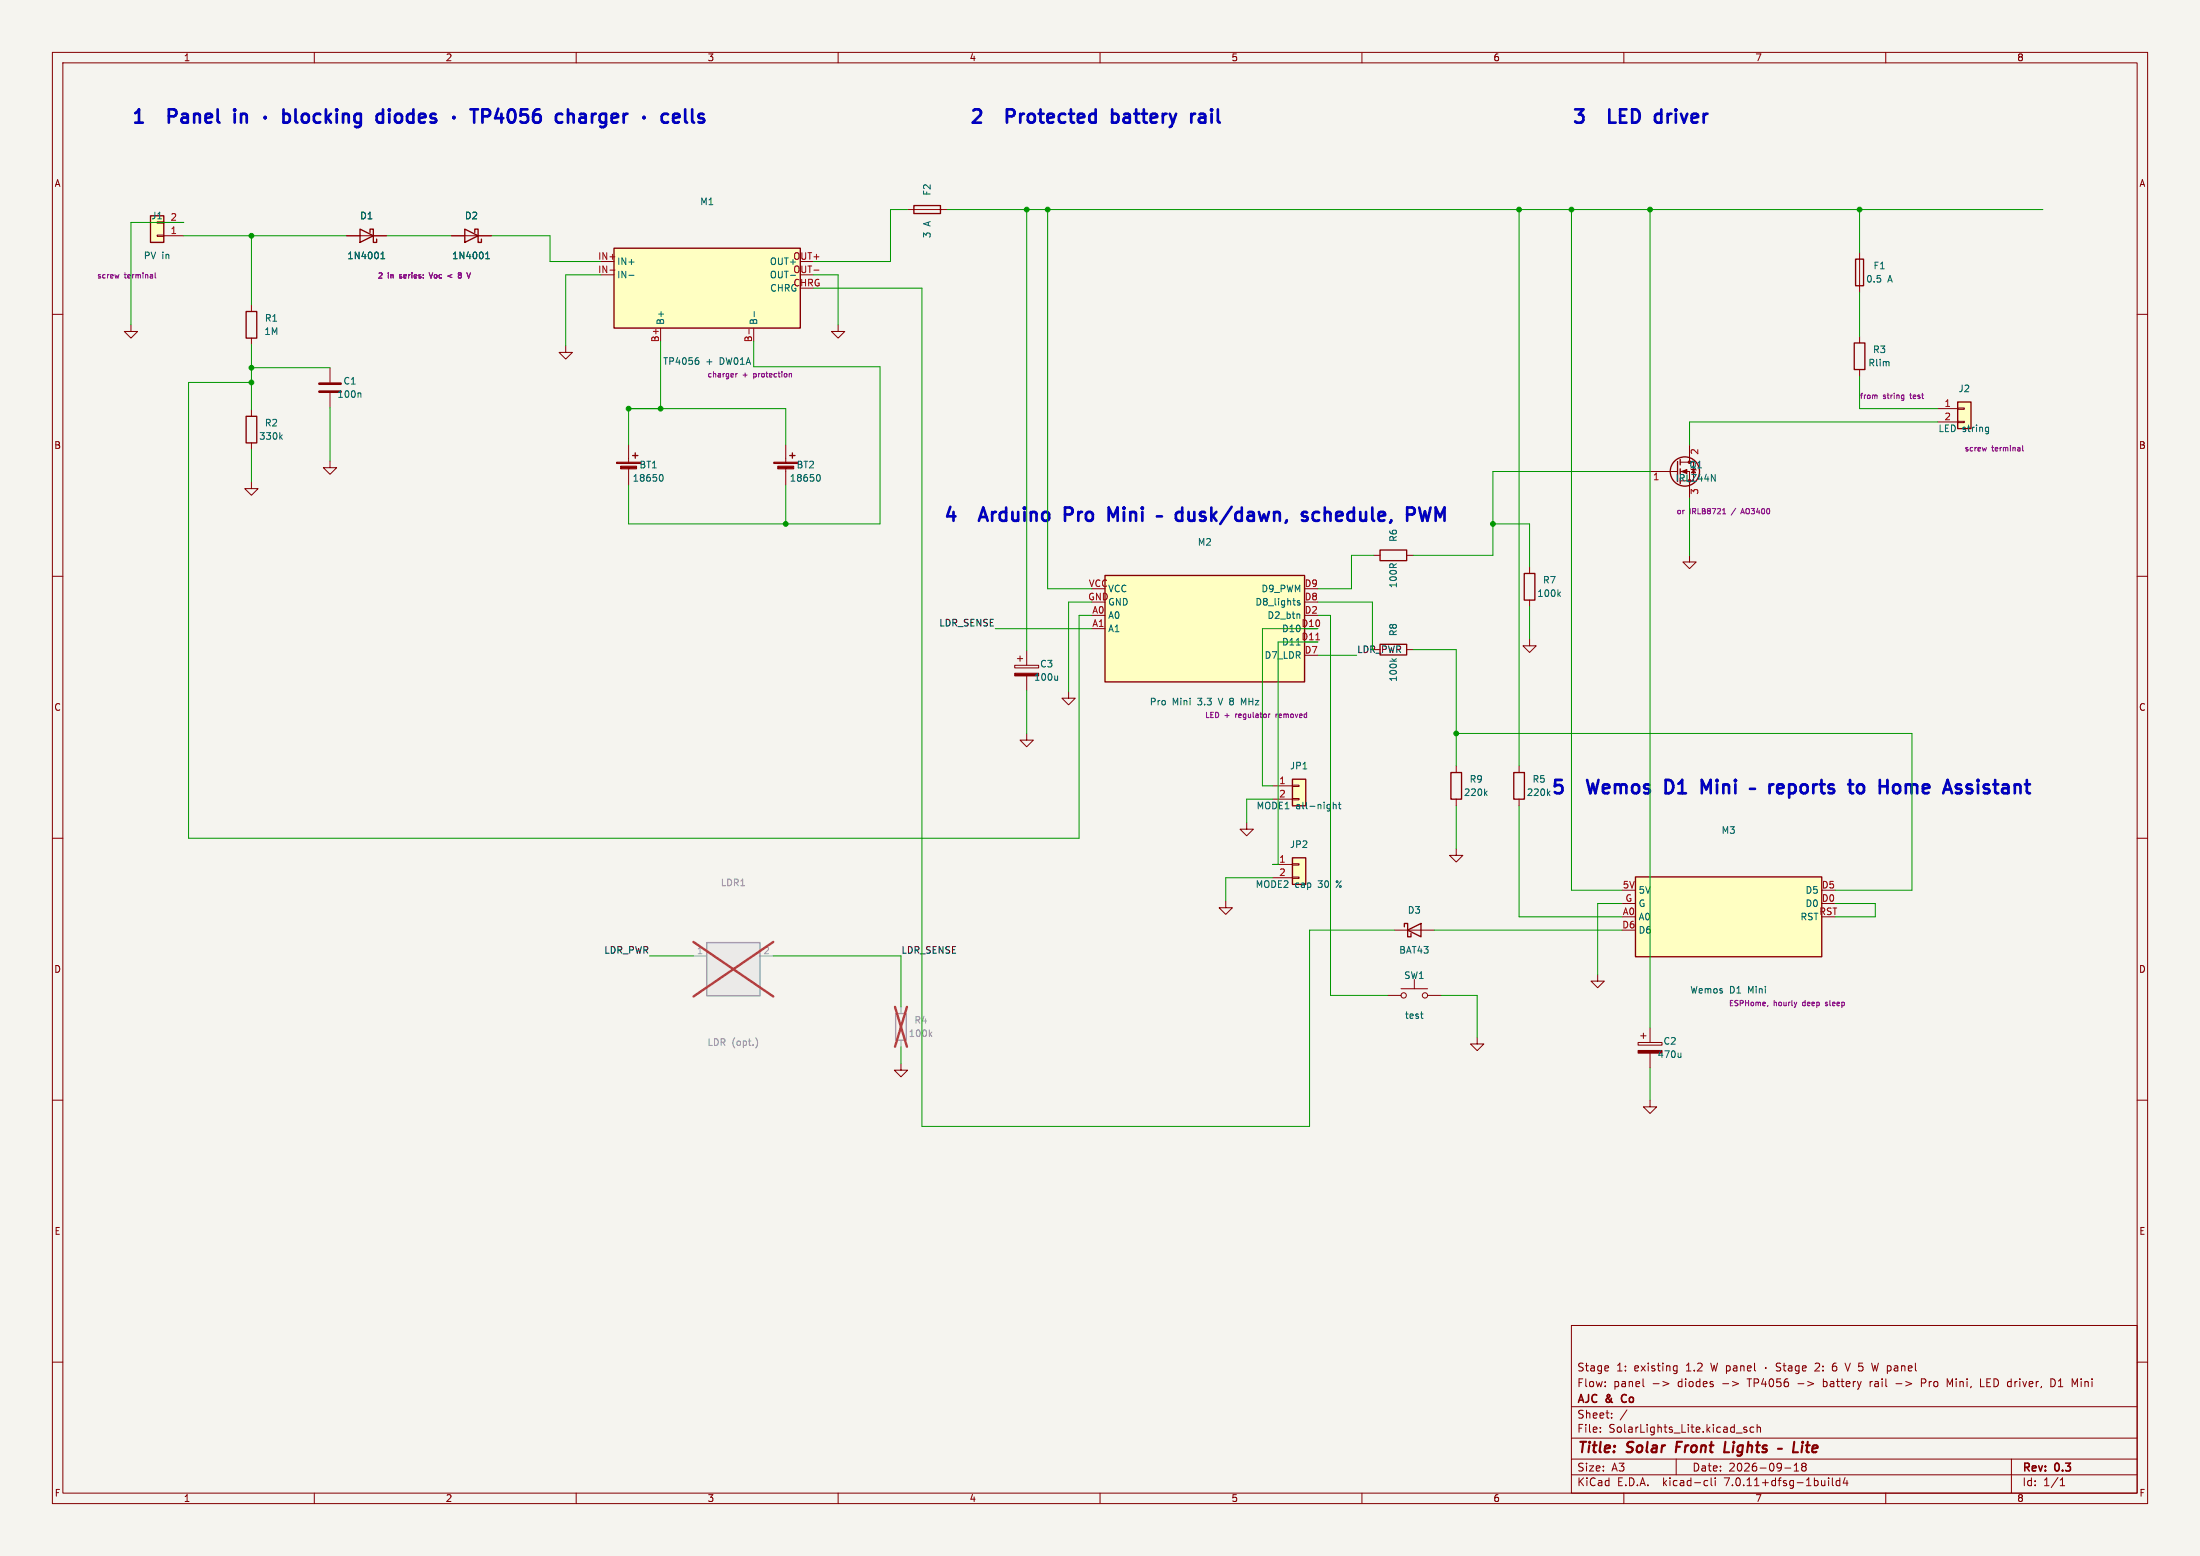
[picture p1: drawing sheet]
<svg xmlns="http://www.w3.org/2000/svg" width="420mm" height="297mm" viewBox="0 0 420 297" stroke-linecap="round" stroke-linejoin="round" font-family="sans-serif">
<path d="M0 0h420v297h-420z" fill="#f5f4ef" stroke="#f5f4ef" stroke-width=".19"/>
<g fill="none" stroke="#840000" stroke-width=".19">
<path d="M10 10h400v277h-400zM12 12h396v273h-396zM60 10v2M110 10v2M160 10v2M210 10v2M260 10v2M310 10v2M360 10v2M173.2 40h7.6M10 60h2M30 42.3h1.3v.3h-1.3z"/>
<path d="M30 44.9h1.3v.2h-1.3zM31.3 45h3.8M31.3 42.5h3.8M48 58.2v1.3M66.2 45h7.6M86.2 45h7.6M114.7 52.5h2.5M355 48.2v7.6M408 60h2M25 62v1.3h1.3l-1.3 1.2-1.3-1.2h1.3M48 64.5v1.3M48 78.2v1.3"/>
<path d="M63 70.2v2.8M63 75v2.8M108 66v1.3h1.3l-1.3 1.2-1.3-1.2h1.3M126.1 62.6v2.6M143.9 62.6v2.6M160 62v1.3h1.3l-1.3 1.2-1.3-1.2h1.3M355 64.2v1.3M355 70.5v1.3M369.9 78h3.8M373.7 77.9h1.3v.2h-1.3zM48 92v1.3h1.3l-1.3 1.2-1.3-1.2h1.3M48 84.5v1.3"/>
<path d="M63 88v1.3h1.3l-1.3 1.2-1.3-1.2h1.3M120 84.9v3.3M120 89.2v3.3M150 84.9v3.3M150 89.2v3.3M314.9 90h5.4M320.8 90h1.7v5.1M320.8 88.2h2.5v3.6h-2.5M322.5 84.9v3.3M369.9 80.5h3.8M373.7 80.4h1.3v.3h-1.3zM10 110h2"/>
<path d="M262.2 106h1.3M268.5 106h1.3M292 108.2v1.3M292 114.5v1.3M322.5 106v1.3h1.3l-1.3 1.2-1.2-1.2h1.2M408 110h2M193.7 127h4.6v.5h-4.6zM194.2 125.7h1M194.7 125.2v1M196 140v1.3h1.3l-1.3 1.2-1.3-1.2h1.3M196 124.2v2.8M196 129v2.8"/>
<path d="M204 132v1.3h1.3l-1.3 1.2-1.3-1.2h1.3M208.4 120h2.6M268.5 124h1.3M292 122v1.3h1.3l-1.3 1.2-1.3-1.2h1.3M10 160h2M238 157v1.3h1.3l-1.3 1.2-1.3-1.2h1.3M242.9 150h3.8M242.9 152.5h3.8M246.7 152.4h1.3v.3h-1.3zM246.7 149.9h1.3v.2h-1.3zM278 146.2v1.3M278 152.5v1.3"/>
<path d="M290 146.2v1.3M290 152.5v1.3M408 160h2M234 172v1.3h1.3l-1.3 1.2-1.3-1.2h1.3M242.9 165h3.8M242.9 167.5h3.8M246.7 167.4h1.3v.3h-1.3zM246.7 164.9h1.3v.2h-1.3zM266.2 177.5h7.6M278 162v1.3h1.3l-1.3 1.2-1.3-1.2h1.3M309.7 172.5h2.5M264.9 190h2.6"/>
<path d="M267.5 188.7h5M270 187v1.7M272.5 190h2.6M282 198v1.3h1.3l-1.3 1.2-1.3-1.2h1.3M305 186v1.3h1.3l-1.3 1.2-1.3-1.2h1.3M312.7 199h4.6v.5h-4.6zM313.2 197.7h1M313.7 197.2v1M315 196.2v2.8M10 210h2M172 203v1.3h1.3l-1.3 1.2-1.3-1.2h1.3M315 210v1.3h1.3l-1.3 1.2-1.3-1.2h1.3"/>
<path d="M315 201v2.8M408 210h2M10 260h2M300 253h108v32h-108zM408 260h2M300 278.5h108M300 274.5h108M300 268.5h108M305.5 273.2v.2M305.5 272.5v.1M307.7 270.5v.2M307.7 269.8v.1"/>
<path d="M310.6 269.1l-1.3 1.9M313.7 264.5l.2 .2M315.6 264.1h1.1M317.4 263.7l1.2 .4-1.2 .4M319.6 261.6h.6M319.6 260.8h.6M320 278.5v3M320.2 260.7v1.2l-.2 .2-.3 .1M328.9 264.1h1.1M330.7 263.7l1.2 .4-1.2 .4M331.4 273.5h1.2M333.4 272.5l-.3-.1-.2 .2v.2l.5 .2v.3h-.5"/>
<path d="M334.8 272.5l-.4-.1-.3 .3 .1 .6h.6M335.4 272.5l.3-.1 .3 .1 .1 .9M335.4 271.9v1.5M337.1 261v.2M339.9 260.3l-.5-.1-.2 .1v.5l.6 .2 .1 .4-.2 .3-.6-.1M340.4 260.7h.5M340.6 260.2v1.3l.3 .2M341.4 260.8h.6l.1 .9M342.1 261l-.5 .1a.29 .29 0 0 0-.2 .3 .29 .29 0 0 0 .2 .3l.5-.1M342.5 279.7l.4-.4v1.5M343.4 260.7v1.2l-.2 .3-.4-.1M343.4 260.8l-.4-.1-.3 .3 .2 .6h.5"/>
<path d="M344.1 261.2l.7-.2-.1-.2-.4-.1-.2 .2 .1 .7h.5M344.2 279.9l-.3 .3v.3l.3 .3h.3l.3-.3-.1-.4-.2-.2M344.2 279.9l-.3-.3 .3-.3h.3l.3 .3-.3 .3M344.2 279.9h.3M346.7 260.2l-.2 .1M347.3 260.8l-.9 .9h1M348.1 263.2v1.5M348.1 264.6l.1 .1M348.2 263.7l-.1 .1M350.2 260.2l-.1 .1a1.01 1.01 0 0 0 0 1.4h.3M350.4 260.8h-.3l-.3 .2M352.2 260.2l.5 1.5 .5-1.5"/>
<path d="M357 263.7v1M357.3 263.7l-.3 .3M357.9 260.6l.3 1.1M361.9 264.1h1.2M366.8 264h.6M367.4 263.2h-.6v1.5M371.7 263.2l.5 1.1 .5-1.1M378.1 263.2v1.5h.7M384 278.5v6.5M391.5 263.2a.76 .76 0 0 1 .9 .7 .76 .76 0 0 1-.9 .8zM396.1 264.3l.5-1.1v1.5M60 285v2"/>
<path d="M110 285v2M160 285v2M210 285v2M260 285v2M300 281.5h108M310 285v2M325.6 282.6l.4 .1M326 283.5l-.4 .1M326.7 282.1v1.3l.2 .2M327.4 282.1v.1M327.4 282.6v1M340.7 280.2h1.2"/>
<path d="M342.5 280.8h.9M349.1 282.1v.1M349.1 282.6v1M349.8 282.1v1.3l.2 .2M351.2 282.7l-.4-.1-.3 .3 .2 .6h.5M351.2 282.1v1.5M352.2 282l-.3 1.1h.9M352.6 282.6v1M360 285v2M393.3 283.6h.9M393.3 282.5l.4-.4v1.5"/>
<circle cx="268" cy="190" r=".51"/>
<circle cx="272" cy="190" r=".51"/>
</g>
<path d="M320.2 275.2l-.3 2M329.4 275.2l-.3 2h1M342.5 275.2l-.2 2h.9M344.1 275.9l-.2 1.3M344.2 275.2l-.1 .2M344.2 275.2v.1l-.1 .1M344.7 275.9h.8" fill="none" stroke="#840000" stroke-width=".4"/>
<path d="M309.7 266.4l-.2 .4 .2 .7" fill="none" stroke="#840000" stroke-width=".3"/>
<g fill="#840000" stroke="#840000" stroke-width=".19">
<path d="M117.7 88.2h4.6v.3h-4.6z"/>
<path d="M118.5 89h3v.5h-3z"/>
<path d="M193.7 128.5h4.6v.5h-4.6z"/>
<path d="M312.7 200.5h4.6v.5h-4.6z"/>
<path d="M147.7 88.2h4.6v.3h-4.6z"/>
<path d="M148.5 89h3v.5h-3z"/>
<path d="M321 90l1-.4v.8z"/>
</g>
<g fill="none" stroke="#840000" stroke-width=".25">
<path d="M174.5 39.2h5v1.6h-5zM28.7 41.2h2.6v5.1h-2.6zM47 59.5h2v5h-2zM68.7 43.7l2.6 1.3-2.6 1.3zM70.6 44.4v-.7h.7v2.6h.6v-.7M88.7 43.7l2.6 1.3-2.6 1.3zM90.6 44.4v-.7h.7v2.6h.6v-.7M117.2 47.4h35.6v15.2h-35.6zM354.2 49.5h1.6v5h-1.6zM47 79.5h2v5h-2zM354 65.5h2v5h-2zM373.7 76.7h2.6v5.1h-2.6z"/>
<path d="M120.8 87h1M121.3 86.4v1.1M150.8 87h1M151.3 86.4v1.1M320.3 88.1v3.8M320.8 87.7v1M320.8 89.5v1M211 109.8h38.1v20.4h-38.1zM263.5 105h5v2h-5zM291 109.5h2v5h-2zM263.5 123h5v2h-5zM246.7 148.7h2.6v5.1h-2.6z"/>
<path d="M277 147.5h2v5h-2zM289 147.5h2v5h-2zM246.7 163.7h2.6v5.1h-2.6zM268.1 176.9v-.6h.6v2.5h.7v-.6M268.7 177.5l2.6-1.2v2.5zM312.2 167.4h35.6v15.2h-35.6z"/>
<circle cx="321.7" cy="90" r="2.79"/>
</g>
<g fill="none" stroke="#006464" stroke-width=".19">
<path d="M72.7 49.4h.7M72.7 48.5l.4-.4v1.3M92.7 49.4h.7M92.7 48.5l.4-.4v1.3M118.1 51.8v1.2M119.5 51.8v1.2l-.8-1.2v1.2M120.1 52.6h.9M144 59.5v.9M147.3 52l.2-.2a.43 .43 0 0 1 .6 .4v.4a.42 .42 0 0 1-.5 .5 .42 .42 0 0 1-.4-.5zM148.6 51.8v1l.2 .2h.4l.1-.2v-1M149.8 51.8h.7M150.1 51.8v1.2"/>
<path d="M68.7 75l.2 .2v.6M133.1 68.3h.2M133.2 68.8l.2 .2v.3l-.2 .2M143.3 61.1l.3-.1 .2 .3 .2-.3h.3l.2 .7h-1.3zM143.8 61.3v.4M53.5 83.4l.4 .4M53.9 83l-.5 .5M126 90.6h.2a.68 .68 0 0 1 .4 .6 .68 .68 0 0 1-.4 .6h-.2M156 90.6h.2a.68 .68 0 0 1 .4 .6 .68 .68 0 0 1-.4 .6h-.2M326.7 90.6l.7 1.2v-1.2M379.3 81.5l.3 .1M379.6 81.5v1.1l-.2 .2"/>
<path d="M379.6 82.3l-.3 .1M248 117.2l.1 .2v.6M248.1 114.7h-.3l-.1 .1v.2l.4 .1v.3h-.4M297.5 113.4l.4 .4M297.9 113l-.5 .5M201.9 129v.8M201.9 129.7l-.2 .1M237.4 134.2l-.4-.9v1.2M247.5 123.1h.7M265.7 125.7l.5 .5M266.6 125.7l-.5 .4M254.5 153.1v1.3"/>
<path d="M254.5 153.7l.2-.2 .3 .1 .1 .8M255.5 153.5h.5M255.7 153.1v1.1l.3 .2M283.5 151.4l.4 .4M283.9 151l-.5 .5M271.2 193.5h.5M271.5 194.4h.2M320.9 201v.8M320.9 201.7l-.2 .1"/>
</g>
<g fill="#ffffc2" stroke="#ffffc2" stroke-width=".19">
<path d="M373.7 76.7h2.6v5.1h-2.6z"/>
<path d="M211 109.8h38.1v20.4h-38.1z"/>
<path d="M246.7 148.7h2.6v5.1h-2.6z"/>
<path d="M246.7 163.7h2.6v5.1h-2.6z"/>
<path d="M117.2 47.4h35.6v15.2h-35.6z"/>
<path d="M28.7 41.2h2.6v5.1h-2.6z"/>
<path d="M312.2 167.4h35.6v15.2h-35.6z"/>
</g>
<g fill="none" stroke="#840084" stroke-width=".19">
<path d="M22.7 52.4l-.2 .7M29.6 52.1v.8l.2 .2M81.9 52.1l.4 1M86.3 52.4l-.8 .3 .8 .3M87.7 52.5l-.2 .2v.3l.2 .1 .3-.1M87.7 52.5h.2M87.9 52.5l.1 .1M88 52.2l-.1-.1-.4 .1v.1l.2 .2M88 52.4l-.1 .1M89.8 52.1l-.3 1M140.5 71.3v.7M140.7 71.3l-.2 .2"/>
<path d="M150.7 71.4l.4-.1v.7M150.7 71.3v.7M358.2 75.4l.1 .1v.6M363.2 75.4l.3 .1M363.5 75.4v.8l-.2 .2M363.5 76l-.3 .1M328.8 98.1h.6M329 97.2l.1-.1v1M332.7 97.1l-.4 1M379.2 85.4l-.2 .7M386.1 85.1v.8l.2 .2M242.2 136.3v.7"/>
<path d="M242.5 136.3l-.3 .2M243.6 136.3v.7M243.6 136.4v.1M337.5 191.9l-.1 .2M343 191.3l-.2 .7"/>
</g>
<path d="M134.9 179.9h10.2v10.2h-10.2zM171 193.5h2v5h-2z" fill="none" stroke="#9c9b98" stroke-width=".25"/>
<path d="M132.4 182.5h2.5M145.1 182.5h2.5M172 192.2v1.3M172 198.5v1.3" fill="none" stroke="#9c9b98" stroke-width=".19"/>
<path d="M144.3 198.2a1.49 1.49 0 0 1 0 1.8M177.5 197.4l.4 .4M177.9 197l-.5 .5" fill="none" stroke="#939391" stroke-width=".19"/>
<path d="M132.4 179.8l15.2 10.4M147.6 179.8l-15.2 10.4M170.9 192.2l2.2 7.6M173.1 192.2l-2.2 7.6" fill="none" stroke="#eb3a3d" stroke-width=".46"/>
<path d="M134.9 179.9h10.2v10.2h-10.2z" fill="#ebeae8" stroke="#ebeae8" stroke-width=".19"/>
<path d="M116.4 51.6h1M155.4 51.6h.9M143 62.8v.9M251.2 122.1h.7" fill="none" stroke="#a90000" stroke-width=".19"/>
<path d="M61 74.8h4M61 73.2h4" fill="none" stroke="#840000" stroke-width=".51"/>
<g fill="none" stroke="#0000c2" stroke-width=".51">
<path d="M32.2 22.2h1M33.2 20.9h-1v2.5M44.8 20.9v.2M44.8 21.7v1.7M44.8 20.9l-.1 .1 .1 .1M44.8 20.9l.1 .1-.1 .1M54.1 20.9v2.5M54.1 21.8l.7-.1 .5 .5v.7l-.2 .4-.3 .1-.7-.1M56.4 20.9v2.2l.4 .3M57.7 22a.69 .69 0 0 1 .7-.3 .69 .69 0 0 1 .6 .5v.7a.69 .69 0 0 1-.7 .5 .69 .69 0 0 1-.7-.5zM61.1 21.8l-.7-.1-.5 .5v.7l.3 .4 .2 .1 .7-.1M62.2 20.9v2.5"/>
<path d="M62.5 22.4l.7 1M63.2 21.7l-1 1M64.3 20.9v.2M64.3 21.7v1.7M64.3 20.9l-.1 .1 .1 .1M64.3 20.9l.1 .1-.1 .1M65.5 22a.63 .63 0 0 1 1.1 .1v1.3M65.5 21.7v1.7M68.9 21.8l-.7-.1-.5 .5v.7l.2 .4 .3 .1 .7-.1M68.9 21.7v2.1a.69 .69 0 0 1-1.1 .3M73.1 21.8l-.7-.1-.5 .5v.7l.2 .4 .3 .1 .7-.1M73.1 20.9v2.5"/>
<path d="M74.3 20.9v.2M74.3 21.7v1.7M74.3 20.9l-.1 .1 .1 .1M74.3 20.9l.1 .1-.1 .1M76.3 21.7a.69 .69 0 0 0-.9 .5v.7a.69 .69 0 0 0 .9 .5M89.8 20.9h1.5M90.5 20.9v2.5M92.1 22.2h1a.69 .69 0 0 0 .5-.7 .69 .69 0 0 0-.5-.6h-1v2.5M95.1 20.8l-.6 1.8h1.6M95.7 21.7v1.7M97.3 21a.6 .6 0 0 1 1 .4 1.5 1.5 0 0 1-.5 2 .65 .65 0 0 1-.7-.5 1.98 1.98 0 0 1 .2-1.9zM100.7 20.9h-1.2l-.1 1.2 .3-.3 .9 .2 .2 .3-.1 .9-.4 .2h-.6l-.3-.2"/>
<path d="M103 20.9a1 1 0 0 0-1.2 1.1v.9l.2 .4 .7 .1 .4-.2 .1-.9-.2-.3-.7-.2-.5 .5M107.3 21.8l-.7-.1-.5 .5v.7l.3 .4 .2 .1 .7-.1M108.4 22a.63 .63 0 0 1 1.1 .1v1.3M108.4 20.9v2.5M110.7 21.8l.3-.1 .7 .1 .1 .3v1.3M111.8 22.3l-.8 .1a.5 .5 0 0 0-.4 .5 .5 .5 0 0 0 .4 .5l.8-.1M113 21.7v1.7M113.5 21.7l-.5 .5M128.5 22.1l.4-.4h.5l.3 .4v.2l-1.2 .3M128.5 23.1l.4 .3 .7-.1M130.8 20.9v2.2l.4 .3M132.1 20.9v2.2l.4 .3"/>
<path d="M134.3 21.8l-.6-.1-.4 .4 .2 .3 .8 .3 .1 .2-.1 .4-.2 .1-.8-.1M192.2 22.2h1M193.2 20.9h-1v2.5M212.3 21.8l.7-.1 .4 .3M212.3 20.9v2.5M213.4 23.2l-.4 .2-.7-.1M227.4 21.7v1.7M228.2 21.7a.65 .65 0 0 0-.8 .5M229.7 21.7l-.7 .1M229.8 22.4h-.6a.5 .5 0 0 0-.3 .5 .5 .5 0 0 0 .3 .5h.6M307.2 20.9v2.5h1.2M316.4 21.7l.7 .1"/>
<path d="M317.1 23.3l-.7 .1M187.1 98.7h1.2M187.7 96.9l-.8 2.5M204.5 97l-.2-.1h-1v2.5M204.5 98.1l-.2 .1h-1M211.7 96.9l.8 1.8 .9-1.8v2.5M225.7 96.9v2.5M225.7 97.8l-.7-.1-.5 .5v.7l.2 .4 .3 .1 .7-.1M226.9 97.7v1.3l.1 .3a.69 .69 0 0 0 1-.1M228 97.7v1.7M251.8 97.8l-.7-.1-.5 .5v.7l.2 .4 .3 .1 .7-.1M252.9 96.9v2.5"/>
<path d="M253.9 97.8a.69 .69 0 0 0-1 .2M273.1 96.9l-.6 2.5-.5-1.8M274.9 98.7l-.8-1.8v2.5M303 148.9l.6 2.5M318 148.9h.6l.6 .3M319.2 151l-.6 .4h-.6M324.9 148.9l.8 1.8 .9-1.8v2.5M337.8 149.7v1.7M338.5 149.7a.65 .65 0 0 0-.7 .5M339.3 150.6l1.2-.3-.1-.5-.8-.1-.3 .4 .1 1.2 .2 .1 .8-.1M341.6 151.3l.7 .1M341.6 149.7v2.6"/>
<path d="M342.3 149.7l-.7 .1M363.8 150a.63 .63 0 0 1 1.1 .1M363.8 149.7v1.7M364.9 150.1v1.3M365.3 149.7l-.4 .4M377.6 148.9v.2M377.6 149.7v1.7M377.6 148.9l-.1 .1 .1 .1M377.6 148.9l.1 .1-.1 .1"/>
</g>
<g fill="none" stroke="#009600" stroke-width=".19">
<path d="M173.2 40h-3.2v9.9h-14.7M180.8 40h209.2M196 40v84.2M200 40v72.4h8.4M290 40v106.2M300 40v129.9h9.7M315 40v156.2M355 40v8.2M35.1 42.5h-10.1v19.5M35.1 45h31.1M48 45v13.2M73.8 45h12.4"/>
<path d="M93.8 45h11.2v4.9h9.7M114.7 52.5h-6.7v13.5M155.3 55h20.7v160h74v-37.5h16.2M155.3 52.5h4.7v9.5M355 55.8v8.4M48 73h-12v87h170v-42.5h2.4M48 70.2h15M48 65.8v12.4M63 77.8v10.2M126.1 65.2v12.8M143.9 65.2v4.8h24.1v30h-48v-7.5M355 71.8v6.2h14.9"/>
<path d="M48 85.8v6.2M120 84.9v-6.9h30v6.9M150 92.5v7.5M314.9 90h-29.9v16h-15.2M322.5 95.1v10.9M369.9 80.5h-47.4v4.4M208.4 114.9h-4.4v17.1M251.6 117.5h2.4v72.5h10.9M251.6 114.9h10.4v9.1M262.2 106h-4.2v6.4h-6.4M285 100h7v8.2M292 115.8v6.2"/>
<path d="M190 120h18.4M196 131.8v8.2M251.6 120h-10.6v30h1.9M251.6 122.5h-7.6v42.5h-1.1M251.6 125.1h7.4M269.8 124h8.2v22.2M278 140h87v29.9h-14.7M242.9 152.5h-4.9v4.5M278 153.8v8.2M290 153.8v21.2h19.7M242.9 167.5h-8.9v4.5M273.8 177.5h35.9"/>
<path d="M309.7 172.5h-4.7v13.5M350.3 172.5h7.7v2.5h-7.7M124 182.5h8.4M147.6 182.5h24.4v9.7M172 199.8v3.2M275.1 190h6.9v8M315 203.8v6.2"/>
</g>
<g fill="#009600" stroke="#009600" stroke-width=".19">
<circle cx="290" cy="40" r=".46"/>
<circle cx="300" cy="40" r=".46"/>
<circle cx="315" cy="40" r=".46"/>
<circle cx="355" cy="40" r=".46"/>
<circle cx="278" cy="140" r=".46"/>
<circle cx="196" cy="40" r=".46"/>
<circle cx="200" cy="40" r=".46"/>
<circle cx="126.1" cy="78" r=".46"/>
<circle cx="120" cy="78" r=".46"/>
<circle cx="150" cy="100" r=".46"/>
<circle cx="48" cy="45" r=".46"/>
<circle cx="48" cy="70.2" r=".46"/>
<circle cx="48" cy="73" r=".46"/>
</g>
<g font-size="3.5" fill="#0000c2">
<text x="25" y="23.7">1</text>
<text x="33.3" y="23.7">Panel</text>
<text x="46.9" y="23.7">in</text>
<text x="77.2" y="23.7">diodes</text>
<text x="114.5" y="23.7">charger</text>
<text x="185" y="23.7">2</text>
<text x="193.3" y="23.7">Protected</text>
<text x="214.4" y="23.7">battery</text>
<text x="230.6" y="23.7">rail</text>
<text x="300" y="23.7">3</text>
<text x="308.3" y="23.7">LED</text>
<text x="318.2" y="23.7">driver</text>
<text x="180" y="99.8">4</text>
<text x="188.3" y="99.8">Arduino</text>
<text x="205.4" y="99.8">Pro</text>
<text x="214.8" y="99.8">Mini</text>
<text x="229.8" y="99.8">dusk/dawn,</text>
<text x="254.8" y="99.8">schedule,</text>
<text x="296" y="151.8">5</text>
<text x="304.3" y="151.8">Wemos</text>
<text x="320.1" y="151.8">D1</text>
<text x="328" y="151.8">Mini</text>
<text x="343" y="151.8">reports</text>
<text x="359.4" y="151.8">to</text>
<text x="366.1" y="151.8">Home</text>
<text x="379.5" y="151.8">Assistant</text>
</g>
<text font-size="3.5" fill="#009600" x="275.8" y="99.8">PWM</text>
<g font-size="2.8" fill="#840000">
<text x="301" y="277.9">Title:</text>
<text x="310.6" y="277.9">Solar</text>
<text x="320.8" y="277.9">Front</text>
<text x="330.8" y="277.9">Lights</text>
<text x="345.6" y="277.9">Lite</text>
</g>
<g font-size="2.1" fill="#840000">
<text x="301" y="262">Stage</text>
<text x="308.6" y="262">1:</text>
<text x="312" y="262">existing</text>
<text x="322" y="262">1.2</text>
<text x="326.9" y="262">W panel</text>
<text x="347.4" y="262">2:</text>
<text x="350.8" y="262">6</text>
<text x="353.6" y="262">V 5</text>
<text x="358.9" y="262">W panel</text>
<text x="301" y="268.2">AJC</text>
<text x="301" y="265">Flow:</text>
<text x="306.7" y="268.2">&amp;</text>
<text x="308" y="265">panel</text>
<text x="310.3" y="268.2">Co</text>
<text x="320.5" y="265">diodes</text>
<text x="334.1" y="265">TP4056</text>
<text x="343.7" y="265">-&gt;</text>
<text x="348.7" y="265">battery</text>
<text x="357.8" y="265">rail</text>
<text x="362.9" y="265">-&gt;</text>
<text x="367.9" y="265">Pro</text>
<text x="373" y="265">Mini,</text>
<text x="379.5" y="265">LED driver,</text>
<text x="393.3" y="265">D1</text>
<text x="397.5" y="265">Mini</text>
<text x="301" y="273.7">File:</text>
<text x="301" y="271">Sheet:</text>
<text x="307.1" y="273.7">SolarLights_Lite.kicad_sch</text>
<text x="301" y="281.1">Size:</text>
<text x="307.6" y="281.1">A3</text>
<text x="323" y="281.1">Date:</text>
<text x="330" y="281.1">2026-09-18</text>
<text x="386" y="281.3">Rev:</text>
<text x="392.4" y="281.3">0.3</text>
<text x="301" y="283.9">KiCad</text>
<text x="308.7" y="283.9">E.D.A.</text>
<text x="317.6" y="283.9">kicad-cli</text>
<text x="329.5" y="283.9">7.0.11+dfsg-1build4</text>
<text x="386" y="283.9">Id:</text>
<text x="390.1" y="283.9">1/1</text>
</g>
<g font-size="1.8" fill="#840000">
<text x="35" y="11.9">1</text>
<text x="85" y="11.9">2</text>
<text x="135" y="11.9">3</text>
<text x="185" y="11.9">4</text>
<text x="235" y="11.9">5</text>
<text x="285" y="11.9">6</text>
<text x="335" y="11.9">7</text>
<text x="385" y="11.9">8</text>
<text x="10.3" y="35.9">A</text>
<text x="408.3" y="35.9">A</text>
<text x="10.3" y="85.9">B</text>
<text x="408.2" y="85.9">B</text>
<text x="10.3" y="135.9">C</text>
<text x="408.2" y="135.9">C</text>
<text x="10.3" y="185.9">D</text>
<text x="408.2" y="185.9">D</text>
<text x="10.3" y="235.9">E</text>
<text x="408.3" y="235.9">E</text>
<text x="10.3" y="285.9">F</text>
<text x="35" y="286.9">1</text>
<text x="85" y="286.9">2</text>
<text x="135" y="286.9">3</text>
<text x="185" y="286.9">4</text>
<text x="235" y="286.9">5</text>
<text x="285" y="286.9">6</text>
<text x="335" y="286.9">7</text>
<text x="385" y="286.9">8</text>
<text x="408.3" y="285.9">F</text>
</g>
<g font-size="1.8" fill="#006464">
<text x="133.6" y="39.4">M1</text>
<text x="177.9" y="37.4" transform="rotate(-90 177.9 37.4)">F2</text>
<text x="28.8" y="42.1">J1</text>
<text x="68.7" y="42.1">D1</text>
<text x="88.7" y="42.1">D2</text>
<text x="177.9" y="45.5" transform="rotate(-90 177.9 45.5)">3</text>
<text x="177.9" y="43.2" transform="rotate(-90 177.9 43.2)">A</text>
<text x="27.4" y="49.7">PV in</text>
<text x="66.2" y="49.7">1N4001</text>
<text x="86.2" y="49.7">1N4001</text>
<text x="117.7" y="50.8">IN+</text>
<text x="357.6" y="51.6">F1</text>
<text x="146.9" y="55.9">CHRG</text>
<text x="356.2" y="54.1">0.5</text>
<text x="360.4" y="54.1">A</text>
<text x="50.4" y="64.1">1M</text>
<text x="50.5" y="61.6">R1</text>
<text x="127" y="62.1" transform="rotate(-90 127 62.1)">B+</text>
<text x="126.5" y="69.8">TP4056</text>
<text x="134.7" y="69.8">+</text>
<text x="137.5" y="69.8">DW01A</text>
<text x="356.6" y="70.1">Rlim</text>
<text x="357.5" y="67.6">R3</text>
<text x="64.3" y="76.1">100n</text>
<text x="65.5" y="73.6">C1</text>
<text x="373.8" y="75.1">J2</text>
<text x="50.5" y="81.6">R2</text>
<text x="370" y="82.7">LED string</text>
<text x="49.4" y="84.1">330k</text>
<text x="122" y="89.6">BT1</text>
<text x="152" y="89.6">BT2</text>
<text x="322.4" y="89.6">Q1</text>
<text x="120.7" y="92.1">18650</text>
<text x="150.7" y="92.1">18650</text>
<text x="319.8" y="92.1">IRLZ44N</text>
<text x="228.6" y="104.4">M2</text>
<text x="266.9" y="103.5" transform="rotate(-90 266.9 103.5)">R6</text>
<text x="211.5" y="113.2">VCC</text>
<text x="240.7" y="113.2">D9_PWM</text>
<text x="266.9" y="112.4" transform="rotate(-90 266.9 112.4)">100R</text>
<text x="294.5" y="111.6">R7</text>
<text x="211.5" y="118.3">A0</text>
<text x="211.5" y="115.8">GND</text>
<text x="239.6" y="115.8">D8_lights</text>
<text x="241.9" y="118.3">D2_btn</text>
<text x="293.4" y="114.1">100k</text>
<text x="211.5" y="120.9">A1</text>
<text x="241.3" y="125.9">D7_LDR</text>
<text x="244.6" y="120.9">D10</text>
<text x="244.6" y="123.4">D11</text>
<text x="266.9" y="121.5" transform="rotate(-90 266.9 121.5)">R8</text>
<text x="197.3" y="130.1">100u</text>
<text x="198.5" y="127.6">C3</text>
<text x="266.9" y="130.2" transform="rotate(-90 266.9 130.2)">100k</text>
<text x="219.4" y="134.8">Pro</text>
<text x="223.8" y="134.8">Mini</text>
<text x="228.8" y="134.8">3.3</text>
<text x="233" y="134.8">V 8</text>
<text x="237.6" y="134.8">MHz</text>
<text x="246.2" y="147.1">JP1</text>
<text x="280.5" y="149.6">R9</text>
<text x="292.5" y="149.6">R5</text>
<text x="239.8" y="154.7">MODE1</text>
<text x="247.4" y="154.7">all-night</text>
<text x="279.4" y="152.1">220k</text>
<text x="291.4" y="152.1">220k</text>
<text x="328.6" y="159.4">M3</text>
<text x="246.2" y="162.1">JP2</text>
<text x="239.6" y="169.7">MODE2</text>
<text x="247.2" y="169.7">cap</text>
<text x="251.8" y="169.7">30</text>
<text x="255.3" y="169.7">%</text>
<text x="312.7" y="170.8">5V</text>
<text x="312.7" y="173.3">G</text>
<text x="344.6" y="173.3">D0</text>
<text x="344.6" y="170.8">D5</text>
<text x="268.7" y="174.6">D3</text>
<text x="312.7" y="175.9">A0</text>
<text x="312.7" y="178.4">D6</text>
<text x="343.6" y="175.9">RST</text>
<text x="267" y="182.2">BAT43</text>
<text x="268" y="187.1">SW1</text>
<text x="322.6" y="189.8">Wemos</text>
<text x="330.2" y="189.8">D1</text>
<text x="333.8" y="189.8">Mini</text>
<text x="268.1" y="194.7">test</text>
<text x="316.3" y="202.1">470u</text>
<text x="317.5" y="199.6">C2</text>
</g>
<g font-size="1.8" fill="#a90000">
<text x="32.5" y="44.7">1</text>
<text x="32.5" y="42.2">2</text>
<text x="114.1" y="49.7">IN+</text>
<text x="114.1" y="52.2">IN-</text>
<text x="146.9" y="50.8">OUT+</text>
<text x="151.3" y="49.7">OUT+</text>
<text x="151.3" y="52.2">OUT-</text>
<text x="151.4" y="54.7">CHRG</text>
<text x="125.9" y="65.4" transform="rotate(-90 125.9 65.4)">B+</text>
<text x="143.6" y="65.4" transform="rotate(-90 143.6 65.4)">B-</text>
<text x="371.1" y="77.7">1</text>
<text x="371.1" y="80.3">2</text>
<text x="324.5" y="86.9" transform="rotate(-90 324.5 86.9)">2</text>
<text x="315.5" y="92">1</text>
<text x="324.5" y="94.5" transform="rotate(-90 324.5 94.5)">3</text>
<text x="207.8" y="112.1">VCC</text>
<text x="249" y="112.1">D9</text>
<text x="207.6" y="114.7">GND</text>
<text x="208.4" y="117.2">A0</text>
<text x="208.4" y="119.7">A1</text>
<text x="248.4" y="119.7">D10</text>
<text x="249" y="117.2">D2</text>
<text x="249" y="114.7">D8</text>
<text x="248.4" y="122.3">D11</text>
<text x="249" y="124.8">D7</text>
<text x="244.1" y="149.7">1</text>
<text x="244.1" y="152.3">2</text>
<text x="244.1" y="164.7">1</text>
<text x="244.1" y="167.3">2</text>
<text x="309.7" y="169.7">5V</text>
<text x="310.2" y="172.2">G</text>
<text x="347.7" y="172.2">D0</text>
<text x="347.7" y="169.7">D5</text>
<text x="309.6" y="177.3">D6</text>
<text x="309.7" y="174.7">A0</text>
<text x="347.2" y="174.7">RST</text>
</g>
<g font-size="1.8" fill="#0f0f0f">
<text x="179.2" y="119.7">LDR_SENSE</text>
<text x="115.3" y="182.1">LDR_PWR</text>
<text x="172" y="182.1">LDR_SENSE</text>
</g>
<text font-size="1.8" fill="#009600" x="259" y="124.7">LDR_PWR</text>
<g font-size="1.8" fill="#939391">
<text x="137.5" y="169.4">LDR1</text>
<text x="174.5" y="195.6">R4</text>
<text x="135" y="199.8">LDR (opt.)</text>
<text x="173.4" y="198.1">100k</text>
</g>
<g font-size="1.8" fill="#a5a4a2">
<text x="132.9" y="182.2">1</text>
<text x="145.6" y="182.2">2</text>
</g>
<g font-size="1.4" fill="#840084">
<text x="18.5" y="53.4">screw</text>
<text x="23.7" y="53.4">terminal</text>
<text x="72" y="53.4">2</text>
<text x="74" y="53.4">in</text>
<text x="76.5" y="53.4">series:</text>
<text x="82.5" y="53.4">Voc</text>
<text x="88.4" y="53.4">8</text>
<text x="135" y="72.2">charger</text>
<text x="141.7" y="72.2">+</text>
<text x="144" y="72.2">protection</text>
<text x="355" y="76.4">from</text>
<text x="359.5" y="76.4">string</text>
<text x="364.9" y="76.4">test</text>
<text x="375" y="86.4">screw</text>
<text x="380.2" y="86.4">terminal</text>
<text x="320" y="98.4">or</text>
<text x="322.5" y="98.4">IRLB8721</text>
<text x="330.8" y="98.4">/</text>
<text x="332.9" y="98.4">AO3400</text>
<text x="230" y="137.2">LED</text>
<text x="233.7" y="137.2">+</text>
<text x="236" y="137.2">regulator</text>
<text x="244" y="137.2">removed</text>
<text x="330" y="192.2">ESPHome,</text>
<text x="338.6" y="192.2">hourly</text>
<text x="344.3" y="192.2">deep</text>
<text x="348.9" y="192.2">sleep</text>
</g>
</svg>
